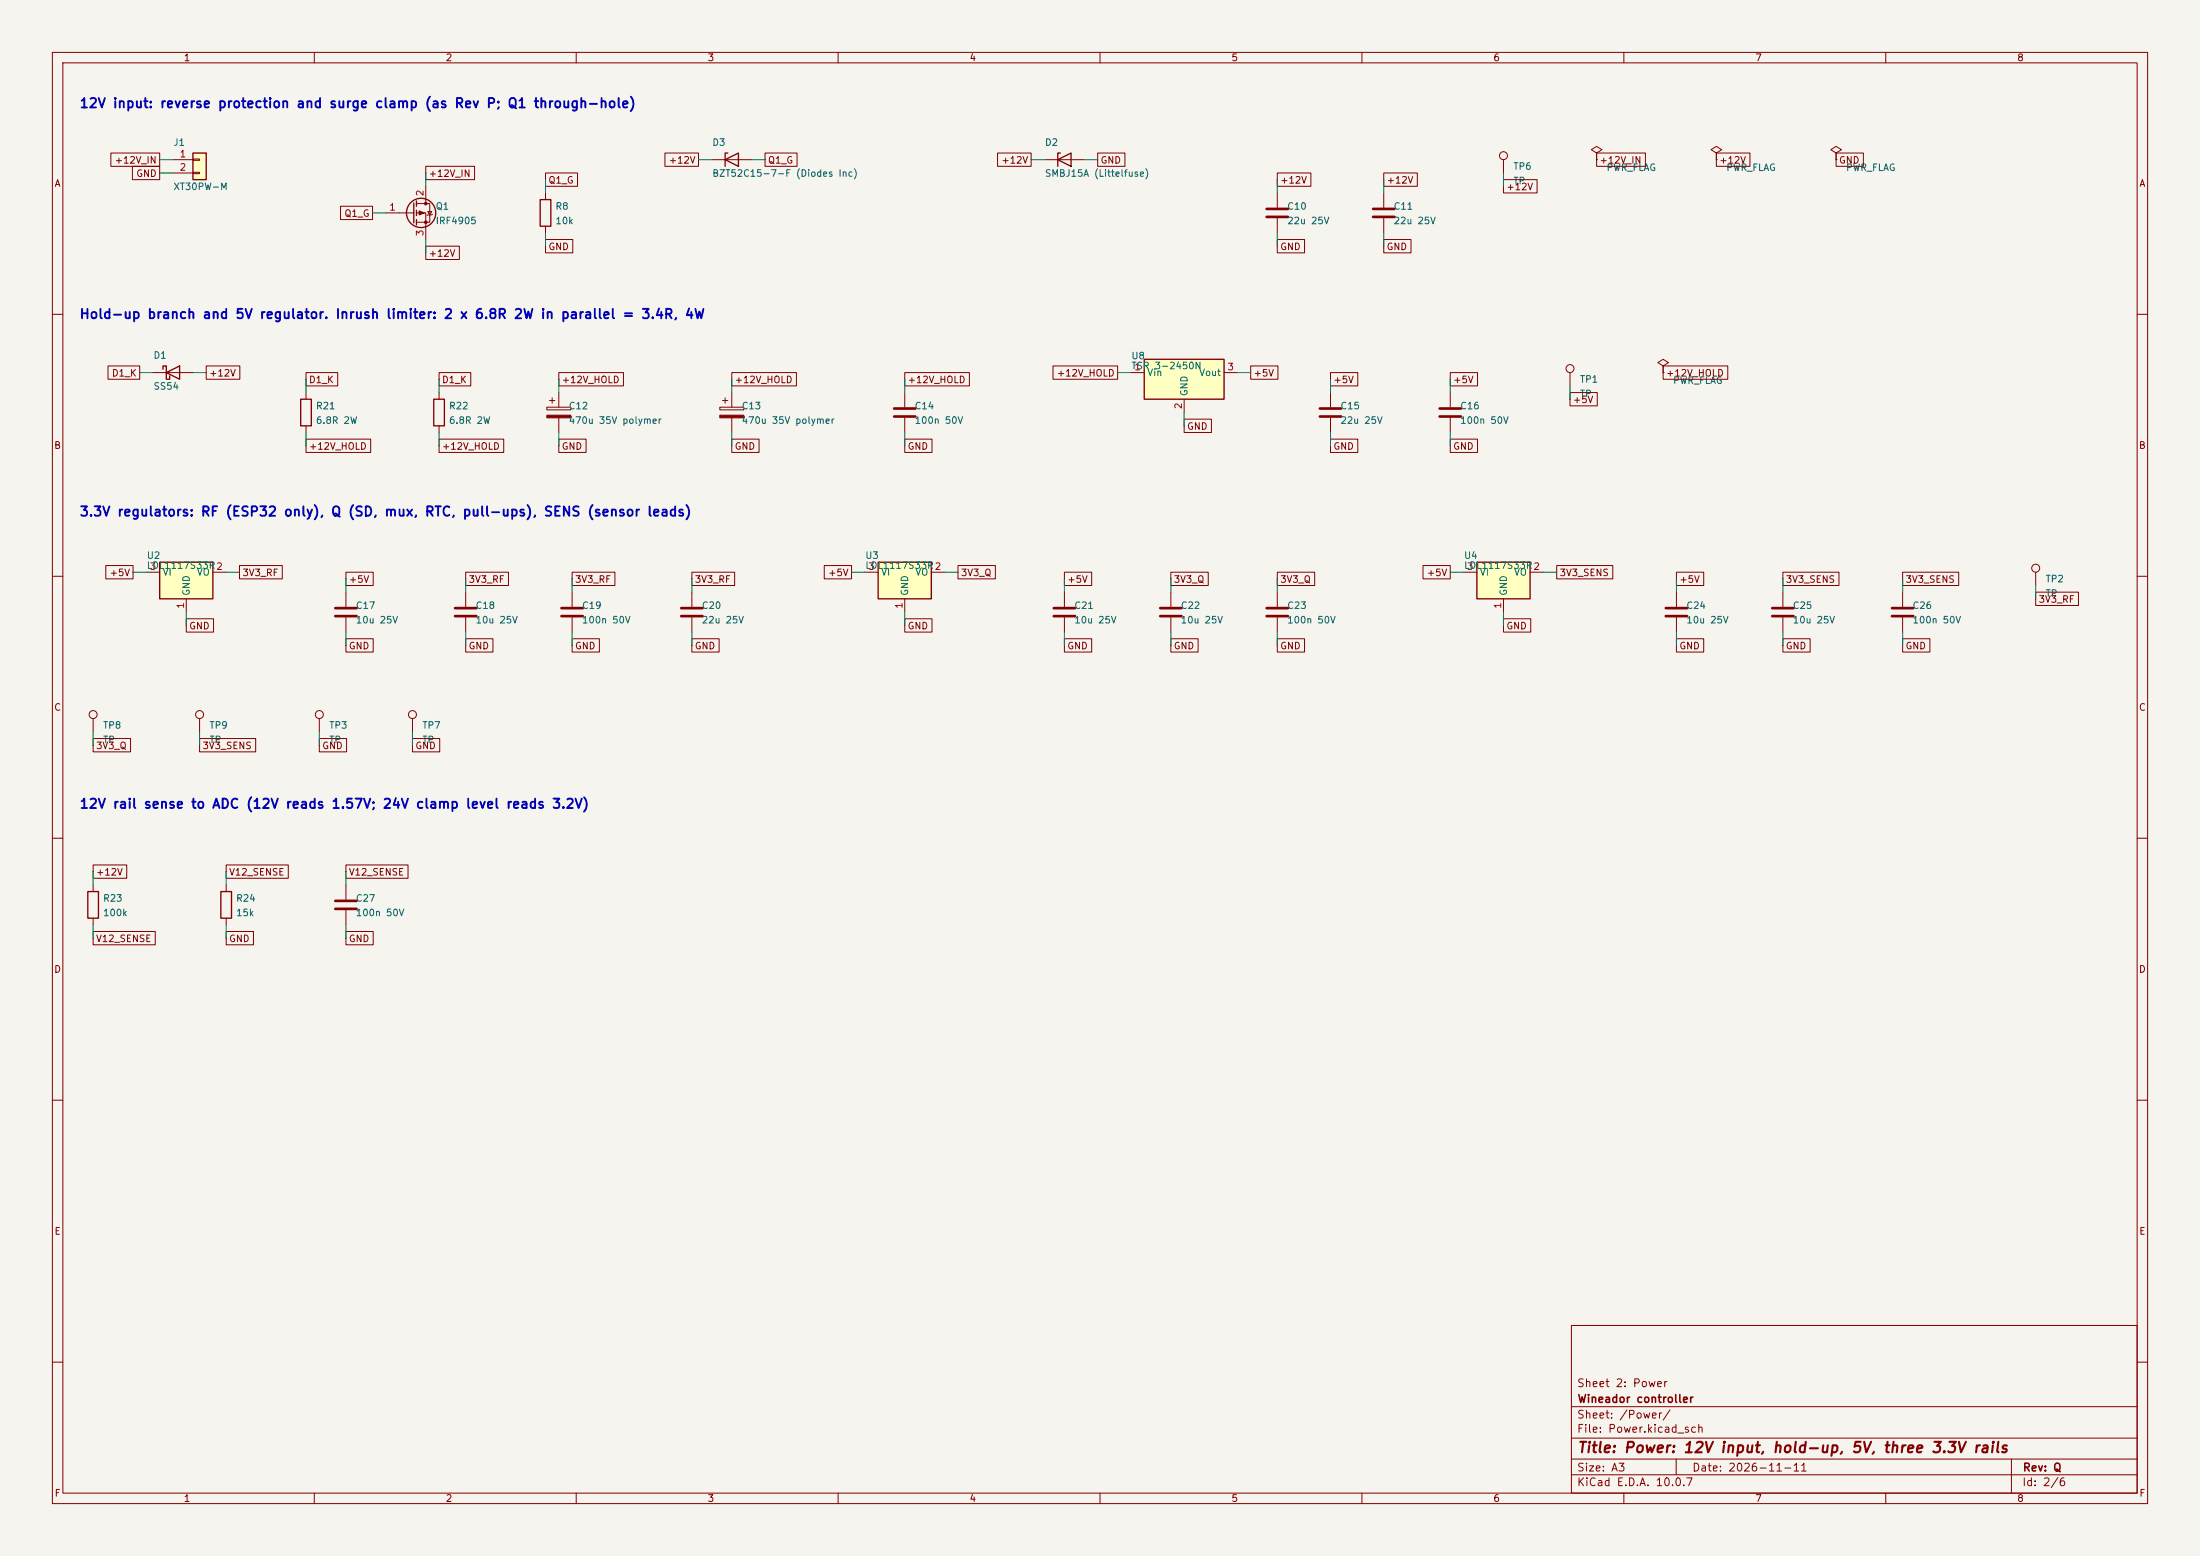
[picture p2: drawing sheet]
<svg xmlns="http://www.w3.org/2000/svg" width="420mm" height="297mm" viewBox="0 0 420 297" stroke-linecap="round" stroke-linejoin="round" font-family="sans-serif">
<path d="M0 0h420v297h-420z" fill="#f5f4ef" stroke="#f5f4ef" stroke-width=".19"/>
<g fill="none" stroke="#840000" stroke-width=".19">
<path d="M10 10h400v277h-400zM12 12h396v273h-396zM60 10v2M110 10v2M160 10v2M210 10v2M260 10v2M310 10v2M360 10v2M199.4 30.5h7.6M264.2 36.8v2.8M327.7 29.2l1-.6-1-.7-1.1 .7 1.1 .6v1.3"/>
<path d="M327.7 30.5h.1M350.5 29.2l1-.6-1-.7-1 .7 1 .6v1.3M350.5 30.5h.1M264.2 41.7v2.8M10 60h2M172.7 74.9v2.8M172.7 79.8v2.8M299.7 71.1v2.6M408 60h2M10 110h2M223.5 113v2.8M223.5 117.9v2.8"/>
<path d="M320 113v2.8M320 117.9v2.8M340.4 113v2.8M340.4 117.9v2.8M408 110h2M17.8 137.2v2.5M38.1 137.2v2.5M61 137.2v2.5M10 160h2M408 160h2M10 210h2M408 210h2"/>
<path d="M300 253h108v32h-108zM10 260h2M300 278.5h108M300 274.5h108M300 268.5h108M320 278.5v3M384 278.5v6.5M408 260h2M60 285v2M110 285v2M160 285v2M210 285v2"/>
<path d="M260 285v2M300 281.5h108M310 285v2M360 285v2"/>
<circle cx="299.7" cy="70.4" r=".76"/>
<circle cx="17.8" cy="136.4" r=".76"/>
<circle cx="38.1" cy="136.4" r=".76"/>
<circle cx="61" cy="136.4" r=".76"/>
</g>
<path d="M262.1 39.9h4.1M262.1 41.4h4.1M170.7 78h4.1M170.7 79.5h4.1M221.5 116.1h4.1M221.5 117.6h4.1M318 116.1h4.1M318 117.6h4.1M338.3 116.1h4.1M338.3 117.6h4.1" fill="none" stroke="#840000" stroke-width=".51"/>
<path d="M201.9 30.5l2.6-1.3v2.6zM202.4 29.2h-.5v2.6" fill="none" stroke="#840000" stroke-width=".25"/>
<path d="M218.4 68.6h15.3v7.6h-15.3z" fill="#ffffc2"/>
<path d="M218.4 68.6h15.3v7.6h-15.3z" fill="none" stroke="#840000" stroke-width=".25"/>
<path d="M243.8 36.8v2.8M243.8 41.7v2.8M215.9 71.1h2.5M226.1 76.2v2.5M233.7 71.1h2.5M317.5 69.9l1-.7-1-.6-1 .6 1 .7v1.2M317.5 71.1h.1M243.8 113v2.8M243.8 117.9v2.8M66 168.9v2.8M66 173.7v2.8" fill="none" stroke="#840000" stroke-width=".19"/>
<path d="M241.8 39.9h4.1M241.8 41.4h4.1M241.8 116.1h4.1M241.8 117.6h4.1M64 172h4.1M64 173.5h4.1" fill="none" stroke="#840000" stroke-width=".51"/>
<path d="M36.8 29.2h2.6v5.1h-2.6z" fill="#ffffc2"/>
<g fill="none" stroke="#840000" stroke-width=".25">
<path d="M36.8 29.2h2.6v5.1h-2.6zM79 38.7v3.8M79.5 38.4v1M103.1 38.1h2.1v5.1h-2.1zM79.5 40.1v1M79.5 41.9v1"/>
<circle cx="80.4" cy="40.6" r="2.79"/>
</g>
<g fill="none" stroke="#840000" stroke-width=".19">
<path d="M33 30.5h3.8M33 33h3.8M36.8 30.4h1.3v.2h-1.3zM36.8 32.9h1.3v.2h-1.3zM79.5 38.9h2.5v3.5h-2.5M81.3 35.6v3.3M104.1 36.8v1.3M73.7 40.6h5.3M79.5 40.6h1.8v5.1M81.7 40.4h.7l-.4 .6zM82.5 40.9l-1 .2M104.1 43.2v1.3"/>
<path d="M363.2 113v2.8M363.2 117.9v2.8M388.6 109.2v2.6"/>
<circle cx="388.6" cy="108.5" r=".76"/>
</g>
<g fill="#840000" stroke="#840000" stroke-width=".19">
<path d="M80 40.3l1 .3-1 .4z"/>
<circle cx="81.3" cy="38.9" r=".25"/>
<circle cx="81.3" cy="42.4" r=".25"/>
</g>
<path d="M361.2 116.1h4.1M361.2 117.6h4.1" fill="none" stroke="#840000" stroke-width=".51"/>
<path d="M30.5 107.3h10.1v7h-10.1z" fill="#ffffc2"/>
<path d="M30.5 107.3h10.1v7h-10.1z" fill="none" stroke="#840000" stroke-width=".25"/>
<g fill="none" stroke="#840000" stroke-width=".19">
<path d="M287 30.5v2.5M304.8 29.2l1-.6-1-.7-1 .7 1 .6v1.3M304.8 30.5h.1M27.9 109.2h2.6M35.6 114.3v2.5M40.6 109.2h2.6"/>
<circle cx="287" cy="29.7" r=".76"/>
</g>
<path d="M281.9 107.3h10.2v7h-10.2z" fill="#ffffc2"/>
<path d="M138.4 30.5l2.6-1.3v2.6zM138.9 29.2h-.5v2.6M31.1 70.5v-.6h.6v2.5h.7v-.6M31.7 71.1l2.6-1.2v2.5zM57.4 76.2h2v5.1h-2zM82.8 76.2h2v5.1h-2zM281.9 107.3h10.2v7h-10.2zM16.8 170.2h2v5.1h-2zM42.2 170.2h2v5.1h-2z" fill="none" stroke="#840000" stroke-width=".25"/>
<g fill="none" stroke="#840000" stroke-width=".19">
<path d="M135.9 30.5h7.6M29.2 71.1h7.6M58.4 74.9v1.3M83.8 74.9v1.3M104.4 77.7h4.6v.5h-4.6zM104.9 76.5h1M105.4 75.9v1.1M106.7 74.9v2.8M106.7 79.8v2.8M58.4 81.3v1.3M83.8 81.3v1.3M66 113v2.8"/>
<path d="M66 117.9v2.8M88.9 113v2.8M88.9 117.9v2.8M279.4 109.2h2.5M287 114.3v2.5M292.1 109.2h2.5M17.8 168.9v1.3M17.8 175.3v1.2M43.2 168.9v1.3M43.2 175.3v1.2"/>
</g>
<path d="M104.4 79.2h4.6v.6h-4.6z" fill="#840000" stroke="#840000" stroke-width=".19"/>
<path d="M64 116.1h4.1M64 117.6h4.1M86.9 116.1h4M86.9 117.6h4" fill="none" stroke="#840000" stroke-width=".51"/>
<path d="M167.6 107.3h10.2v7h-10.2z" fill="#ffffc2"/>
<path d="M167.6 107.3h10.2v7h-10.2z" fill="none" stroke="#840000" stroke-width=".25"/>
<g fill="none" stroke="#840000" stroke-width=".19">
<path d="M21.2 29.2h9.3v2.6h-9.3zM25.3 31.7h5.2v2.6h-5.2zM65 39.4h6.1v2.5h-6.1zM81.3 31.7h9.3v2.6h-9.3zM104.1 33h6.2v2.6h-6.2zM126.9 29.2h6.4v2.6h-6.4zM146 29.2h6.2v2.6h-6.2zM190.4 29.2h6.4v2.6h-6.4zM209.5 29.2h5.3v2.6h-5.3zM243.8 33h6.5v2.6h-6.5zM264.2 33h6.4v2.6h-6.4zM287 34.3h6.4v2.5h-6.4z"/>
<path d="M304.8 29.2h9.3v2.6h-9.3zM327.7 29.2h6.4v2.6h-6.4zM350.5 29.2h5.2v2.6h-5.2zM81.3 47h6.4v2.5h-6.4zM104.1 45.7h5.2v2.6h-5.2zM243.8 45.7h5.2v2.6h-5.2zM264.2 45.7h5.2v2.6h-5.2zM20.6 69.8h6.1v2.6h-6.1zM39.4 69.8h6.4v2.6h-6.4zM58.4 71.1h6.1v2.6h-6.1zM83.8 71.1h6.1v2.6h-6.1zM106.7 71.1h12.3v2.6h-12.3z"/>
<path d="M137.4 77.7h4.6v.5h-4.6zM137.9 76.5h1M138.4 75.9v1.1M139.7 71.1h12.3v2.6h-12.3zM139.7 74.9v2.8M139.7 79.8v2.8M172.7 71.1h12.4v2.6h-12.4zM201 69.8h12.4v2.6h-12.4zM238.8 69.8h5.2v2.6h-5.2zM254 71.1h5.2v2.6h-5.2zM254 74.9v2.8M254 79.8v2.8"/>
<path d="M276.9 71.1h5.2v2.6h-5.2zM276.9 74.9v2.8M276.9 79.8v2.8M299.7 74.9h5.2v2.6h-5.2zM317.5 69.8h12.3v2.6h-12.3zM58.4 83.8h12.4v2.6h-12.4zM83.8 83.8h12.4v2.6h-12.4zM106.7 83.8h5.2v2.6h-5.2zM139.7 83.8h5.2v2.6h-5.2zM172.7 83.8h5.2v2.6h-5.2zM226.1 80h5.2v2.6h-5.2zM254 83.8h5.2v2.6h-5.2z"/>
<path d="M276.9 83.8h5.2v2.6h-5.2zM20.2 107.9h5.2v2.6h-5.2zM35.6 118.1h5.2v2.6h-5.2zM45.7 107.9h8.2v2.6h-8.2zM66 109.2h5.2v2.6h-5.2zM88.9 109.2h8.2v2.6h-8.2zM109.2 109.2h8.2v2.6h-8.2zM109.2 113v2.8M109.2 117.9v2.8M132.1 109.2h8.1v2.6h-8.1zM132.1 113v2.8M132.1 117.9v2.8"/>
<path d="M157.4 107.9h5.2v2.6h-5.2zM165.1 109.2h2.5M172.7 118.1h5.2v2.6h-5.2zM172.7 114.3v2.5M177.8 109.2h2.5M182.9 107.9h7.1v2.6h-7.1zM203.2 109.2h5.2v2.6h-5.2zM203.2 113v2.8M203.2 117.9v2.8M223.5 109.2h7.2v2.6h-7.2zM243.8 109.2h7.2v2.6h-7.2zM271.7 107.9h5.2v2.6h-5.2z"/>
<path d="M287 118.1h5.2v2.6h-5.2zM297.2 107.9h10.7v2.6h-10.7zM320 109.2h5.2v2.6h-5.2zM340.4 109.2h10.7v2.6h-10.7zM363.2 109.2h10.7v2.6h-10.7zM388.6 113h8.2v2.6h-8.2zM66 121.9h5.2v2.6h-5.2zM78.7 137.2v2.5M88.9 121.9h5.2v2.6h-5.2zM109.2 121.9h5.2v2.6h-5.2zM132.1 121.9h5.2v2.6h-5.2zM203.2 121.9h5.2v2.6h-5.2z"/>
<path d="M223.5 121.9h5.2v2.6h-5.2zM243.8 121.9h5.2v2.6h-5.2zM320 121.9h5.2v2.6h-5.2zM340.4 121.9h5.2v2.6h-5.2zM363.2 121.9h5.2v2.6h-5.2zM17.8 141h7.1v2.5h-7.1zM38.1 141h10.7v2.5h-10.7zM61 141h5.2v2.5h-5.2zM78.7 141h5.2v2.5h-5.2zM17.8 165.1h6.4v2.5h-6.4zM17.8 177.8h11.8v2.5h-11.8zM43.2 177.8h5.2v2.5h-5.2z"/>
<path d="M43.2 165.1h11.8v2.5h-11.8zM66 177.8h5.2v2.5h-5.2zM66 165.1h11.9v2.5h-11.9z"/>
<circle cx="78.7" cy="136.4" r=".76"/>
</g>
<path d="M252 78h4M252 79.5h4M274.8 78h4.1M274.8 79.5h4.1M107.2 116.1h4.1M107.2 117.6h4.1M130 116.1h4.1M130 117.6h4.1M201.2 116.1h4M201.2 117.6h4" fill="none" stroke="#840000" stroke-width=".51"/>
<path d="M137.4 79.2h4.6v.6h-4.6z" fill="#840000" stroke="#840000" stroke-width=".19"/>
<g fill="none" stroke="#009600" stroke-width=".19">
<path d="M30.5 30.5h2.5M30.5 33h2.5M81.3 33v2.6M104.1 34.3v2.5M133.3 30.5h2.6M143.5 30.5h2.5M196.8 30.5h2.6M207 30.5h2.5M243.8 34.3v2.5M264.2 34.3v2.5M287 33v2.6M71.1 40.6h2.6"/>
<path d="M81.3 45.7v2.6M104.1 44.5v2.5M243.8 44.5v2.5M264.2 44.5v2.5M26.7 71.1h2.5M36.8 71.1h2.6M58.4 72.4v2.5M83.8 72.4v2.5M106.7 72.4v2.5M139.7 72.4v2.5M172.7 72.4v2.5M213.4 71.1h2.5"/>
<path d="M226.1 78.7v2.6M236.2 71.1h2.6M254 72.4v2.5M276.9 72.4v2.5M299.7 73.7v2.5M58.4 82.6v2.5M83.8 82.6v2.5M106.7 82.6v2.5M139.7 82.6v2.5M172.7 82.6v2.5M254 82.6v2.5M276.9 82.6v2.5"/>
<path d="M25.4 109.2h2.5M35.6 116.8v2.6M43.2 109.2h2.5M66 110.5v2.5M88.9 110.5v2.5M109.2 110.5v2.5M132.1 110.5v2.5M162.6 109.2h2.5M172.7 116.8v2.6M180.3 109.2h2.6M203.2 110.5v2.5M223.5 110.5v2.5"/>
<path d="M243.8 110.5v2.5M276.9 109.2h2.5M287 116.8v2.6M294.6 109.2h2.6M320 110.5v2.5M340.4 110.5v2.5M363.2 110.5v2.5M388.6 111.8v2.5M17.8 139.7v2.5M38.1 139.7v2.5M61 139.7v2.5M66 120.7v2.5"/>
<path d="M78.7 139.7v2.5M88.9 120.7v2.5M109.2 120.7v2.5M132.1 120.7v2.5M203.2 120.7v2.5M223.5 120.7v2.5M243.8 120.7v2.5M320 120.7v2.5M340.4 120.7v2.5M363.2 120.7v2.5M17.8 166.4v2.5M17.8 176.5v2.6"/>
<path d="M43.2 166.4v2.5M43.2 176.5v2.6M66 166.4v2.5M66 176.5v2.6"/>
</g>
<text font-size="2" fill="#840000" x="301" y="277.8">Title: Power: 12V input, hold-up, 5V, three 3.3V rails</text>
<g font-size="1.8" fill="#0000c2">
<text x="15.1" y="21.1">12V input: reverse protection and surge clamp (as Rev P; Q1 through-hole)</text>
<text x="15.1" y="61.3">Hold-up branch and 5V regulator. Inrush limiter: 2 x 6.8R 2W in parallel = 3.4R, 4W</text>
<text x="15.1" y="99">3.3V regulators: RF (ESP32 only), Q (SD, mux, RTC, pull-ups), SENS (sensor leads)</text>
<text x="15.1" y="154.8">12V rail sense to ADC (12V reads 1.57V; 24V clamp level reads 3.2V)</text>
</g>
<g font-size="1.5" fill="#840000">
<text x="300.9" y="265.1">Sheet 2: Power</text>
<text x="301" y="268.1">Wineador controller</text>
<text x="300.9" y="273.8">File: Power.kicad_sch</text>
<text x="300.9" y="271.1">Sheet: /Power/</text>
<text x="300.9" y="281.2">Size: A3</text>
<text x="322.9" y="281.2">Date: 2026-11-11</text>
<text x="386" y="281.2">Rev: Q</text>
<text x="300.9" y="284">KiCad E.D.A. 10.0.7</text>
<text x="385.9" y="284">Id: 2/6</text>
</g>
<g font-size="1.3" fill="#840000">
<text x="35" y="12">1</text>
<text x="85" y="12">2</text>
<text x="135" y="12">3</text>
<text x="185" y="12">4</text>
<text x="235" y="12">5</text>
<text x="285" y="12">6</text>
<text x="335" y="12">7</text>
<text x="385" y="12">8</text>
<text x="10.3" y="36">A</text>
<text x="21.8" y="31.5">+12V_IN</text>
<text x="25.9" y="34.1">GND</text>
<text x="81.7" y="34.1">+12V_IN</text>
<text x="104.6" y="35.3">Q1_G</text>
<text x="127.6" y="31.5">+12V</text>
<text x="146.5" y="31.5">Q1_G</text>
<text x="191.1" y="31.5">+12V</text>
<text x="210" y="31.5">GND</text>
<text x="244.3" y="35.3">+12V</text>
<text x="264.6" y="35.3">+12V</text>
<text x="305.2" y="31.5">+12V_IN</text>
<text x="328.1" y="31.5">+12V</text>
<text x="351" y="31.5">GND</text>
<text x="408.3" y="36">A</text>
<text x="65.6" y="41.7">Q1_G</text>
<text x="287.5" y="36.6">+12V</text>
<text x="81.7" y="49.3">+12V</text>
<text x="104.6" y="48">GND</text>
<text x="244.3" y="48">GND</text>
<text x="264.6" y="48">GND</text>
<text x="21.2" y="72.2">D1_K</text>
<text x="39.8" y="72.2">+12V</text>
<text x="58.9" y="73.4">D1_K</text>
<text x="84.3" y="73.4">D1_K</text>
<text x="107.1" y="73.4">+12V_HOLD</text>
<text x="140.1" y="73.4">+12V_HOLD</text>
<text x="173.2" y="73.4">+12V_HOLD</text>
<text x="201.6" y="72.2">+12V_HOLD</text>
<text x="239.2" y="72.2">+5V</text>
<text x="254.4" y="73.4">+5V</text>
<text x="277.3" y="73.4">+5V</text>
<text x="300.2" y="77.3">+5V</text>
<text x="317.9" y="72.2">+12V_HOLD</text>
<text x="226.5" y="82.3">GND</text>
<text x="10.2" y="86">B</text>
<text x="58.9" y="86.1">+12V_HOLD</text>
<text x="84.3" y="86.1">+12V_HOLD</text>
<text x="107.1" y="86.1">GND</text>
<text x="140.1" y="86.1">GND</text>
<text x="173.2" y="86.1">GND</text>
<text x="254.4" y="86.1">GND</text>
<text x="277.3" y="86.1">GND</text>
<text x="408.2" y="86">B</text>
<text x="20.8" y="110.3">+5V</text>
<text x="46.2" y="110.3">3V3_RF</text>
<text x="66.5" y="111.5">+5V</text>
<text x="89.3" y="111.5">3V3_RF</text>
<text x="109.7" y="111.5">3V3_RF</text>
<text x="132.5" y="111.5">3V3_RF</text>
<text x="158" y="110.3">+5V</text>
<text x="183.3" y="110.3">3V3_Q</text>
<text x="203.6" y="111.5">+5V</text>
<text x="224" y="111.5">3V3_Q</text>
<text x="244.3" y="111.5">3V3_Q</text>
<text x="272.3" y="110.3">+5V</text>
<text x="297.6" y="110.3">3V3_SENS</text>
<text x="320.5" y="111.5">+5V</text>
<text x="340.8" y="111.5">3V3_SENS</text>
<text x="363.7" y="111.5">3V3_SENS</text>
<text x="389.1" y="115.4">3V3_RF</text>
<text x="36" y="120.4">GND</text>
<text x="66.5" y="124.2">GND</text>
<text x="89.3" y="124.2">GND</text>
<text x="109.7" y="124.2">GND</text>
<text x="132.5" y="124.2">GND</text>
<text x="173.2" y="120.4">GND</text>
<text x="203.6" y="124.2">GND</text>
<text x="224" y="124.2">GND</text>
<text x="244.3" y="124.2">GND</text>
<text x="287.5" y="120.4">GND</text>
<text x="320.5" y="124.2">GND</text>
<text x="340.8" y="124.2">GND</text>
<text x="363.7" y="124.2">GND</text>
<text x="10.2" y="136">C</text>
<text x="408.2" y="136">C</text>
<text x="18.2" y="143.3">3V3_Q</text>
<text x="38.5" y="143.3">3V3_SENS</text>
<text x="61.4" y="143.3">GND</text>
<text x="79.2" y="143.3">GND</text>
<text x="18.2" y="167.4">+12V</text>
<text x="43.6" y="167.4">V12_SENSE</text>
<text x="66.5" y="167.4">V12_SENSE</text>
<text x="10.2" y="186">D</text>
<text x="18.2" y="180.1">V12_SENSE</text>
<text x="43.6" y="180.1">GND</text>
<text x="66.5" y="180.1">GND</text>
<text x="408.2" y="186">D</text>
<text x="10.3" y="236">E</text>
<text x="408.3" y="236">E</text>
<text x="10.3" y="286">F</text>
<text x="35" y="287">1</text>
<text x="85" y="287">2</text>
<text x="135" y="287">3</text>
<text x="185" y="287">4</text>
<text x="235" y="287">5</text>
<text x="285" y="287">6</text>
<text x="335" y="287">7</text>
<text x="385" y="287">8</text>
<text x="408.3" y="286">F</text>
</g>
<g font-size="1.3" fill="#006464">
<text x="33" y="28.1">J1</text>
<text x="135.9" y="28.1">D3</text>
<text x="199.4" y="28.1">D2</text>
<text x="135.9" y="34">BZT52C15-7-F (Diodes Inc)</text>
<text x="199.4" y="34">SMBJ15A (Littelfuse)</text>
<text x="288.8" y="32.7">TP6</text>
<text x="288.8" y="35.5">TP</text>
<text x="306.6" y="32.9">PWR_FLAG</text>
<text x="329.4" y="32.9">PWR_FLAG</text>
<text x="352.3" y="32.9">PWR_FLAG</text>
<text x="33" y="36.6">XT30PW-M</text>
<text x="83.1" y="40.3">Q1</text>
<text x="105.9" y="40.3">R8</text>
<text x="245.6" y="40.3">C10</text>
<text x="265.9" y="40.3">C11</text>
<text x="83.1" y="43.1">IRF4905</text>
<text x="105.9" y="43.1">10k</text>
<text x="245.6" y="43.1">22u 25V</text>
<text x="265.9" y="43.1">22u 25V</text>
<text x="29.2" y="68.8">D1</text>
<text x="215.9" y="68.9">U8</text>
<text x="215.9" y="70.8">TSR 3-2450N</text>
<text x="29.2" y="74.7">SS54</text>
<text x="218.9" y="72.1">Vin</text>
<text x="227" y="75.7" transform="rotate(-90 227 75.7)">GND</text>
<text x="228.8" y="72.1">Vout</text>
<text x="301.5" y="73.4">TP1</text>
<text x="301.5" y="76.1">TP</text>
<text x="319.3" y="73.6">PWR_FLAG</text>
<text x="60.2" y="78.4">R21</text>
<text x="60.2" y="81.2">6.8R 2W</text>
<text x="85.6" y="78.4">R22</text>
<text x="85.6" y="81.2">6.8R 2W</text>
<text x="108.5" y="78.4">C12</text>
<text x="108.5" y="81.2">470u 35V polymer</text>
<text x="141.5" y="78.4">C13</text>
<text x="141.5" y="81.2">470u 35V polymer</text>
<text x="174.5" y="78.4">C14</text>
<text x="174.5" y="81.2">100n 50V</text>
<text x="255.8" y="78.4">C15</text>
<text x="255.8" y="81.2">22u 25V</text>
<text x="278.6" y="78.4">C16</text>
<text x="278.6" y="81.2">100n 50V</text>
<text x="27.9" y="107">U2</text>
<text x="165.1" y="107">U3</text>
<text x="279.4" y="107">U4</text>
<text x="27.9" y="108.9">LDL1117S33R2</text>
<text x="31" y="110.2">VI</text>
<text x="36.5" y="113.8" transform="rotate(-90 36.5 113.8)">GND</text>
<text x="37.5" y="110.2">VO</text>
<text x="165.1" y="108.9">LDL1117S33R2</text>
<text x="168.1" y="110.2">VI</text>
<text x="173.7" y="113.8" transform="rotate(-90 173.7 113.8)">GND</text>
<text x="174.6" y="110.2">VO</text>
<text x="279.4" y="108.9">LDL1117S33R2</text>
<text x="282.4" y="110.2">VI</text>
<text x="288" y="113.8" transform="rotate(-90 288 113.8)">GND</text>
<text x="288.9" y="110.2">VO</text>
<text x="390.4" y="111.5">TP2</text>
<text x="67.8" y="116.5">C17</text>
<text x="67.8" y="119.3">10u 25V</text>
<text x="90.7" y="116.5">C18</text>
<text x="90.7" y="119.3">10u 25V</text>
<text x="111" y="116.5">C19</text>
<text x="111" y="119.3">100n 50V</text>
<text x="133.9" y="116.5">C20</text>
<text x="133.9" y="119.3">22u 25V</text>
<text x="205" y="116.5">C21</text>
<text x="205" y="119.3">10u 25V</text>
<text x="225.3" y="116.5">C22</text>
<text x="225.3" y="119.3">10u 25V</text>
<text x="245.6" y="116.5">C23</text>
<text x="245.6" y="119.3">100n 50V</text>
<text x="321.8" y="116.5">C24</text>
<text x="321.8" y="119.3">10u 25V</text>
<text x="342.1" y="116.5">C25</text>
<text x="342.1" y="119.3">10u 25V</text>
<text x="365" y="116.5">C26</text>
<text x="365" y="119.3">100n 50V</text>
<text x="390.4" y="114.2">TP</text>
<text x="19.6" y="139.4">TP8</text>
<text x="19.6" y="142.2">TP</text>
<text x="39.9" y="139.4">TP9</text>
<text x="39.9" y="142.2">TP</text>
<text x="62.7" y="139.4">TP3</text>
<text x="62.7" y="142.2">TP</text>
<text x="80.5" y="139.4">TP7</text>
<text x="80.5" y="142.2">TP</text>
<text x="19.6" y="172.4">R23</text>
<text x="45" y="172.4">R24</text>
<text x="67.8" y="172.4">C27</text>
<text x="19.6" y="175.2">100k</text>
<text x="45" y="175.2">15k</text>
<text x="67.8" y="175.2">100n 50V</text>
</g>
<g font-size="1.3" fill="#a90000">
<text x="34.2" y="30.3">1</text>
<text x="34.2" y="32.9">2</text>
<text x="74.2" y="40.5">1</text>
<text x="81.1" y="37.6" transform="rotate(-90 81.1 37.6)">2</text>
<text x="81.1" y="45.2" transform="rotate(-90 81.1 45.2)">3</text>
<text x="216.4" y="71">1</text>
<text x="234.2" y="71">3</text>
<text x="225.9" y="78.2" transform="rotate(-90 225.9 78.2)">2</text>
<text x="28.5" y="109.1">3</text>
<text x="165.6" y="109.1">3</text>
<text x="279.9" y="109.1">3</text>
<text x="35.4" y="116.3" transform="rotate(-90 35.4 116.3)">1</text>
<text x="172.6" y="116.3" transform="rotate(-90 172.6 116.3)">1</text>
<text x="286.9" y="116.3" transform="rotate(-90 286.9 116.3)">1</text>
</g>
</svg>
